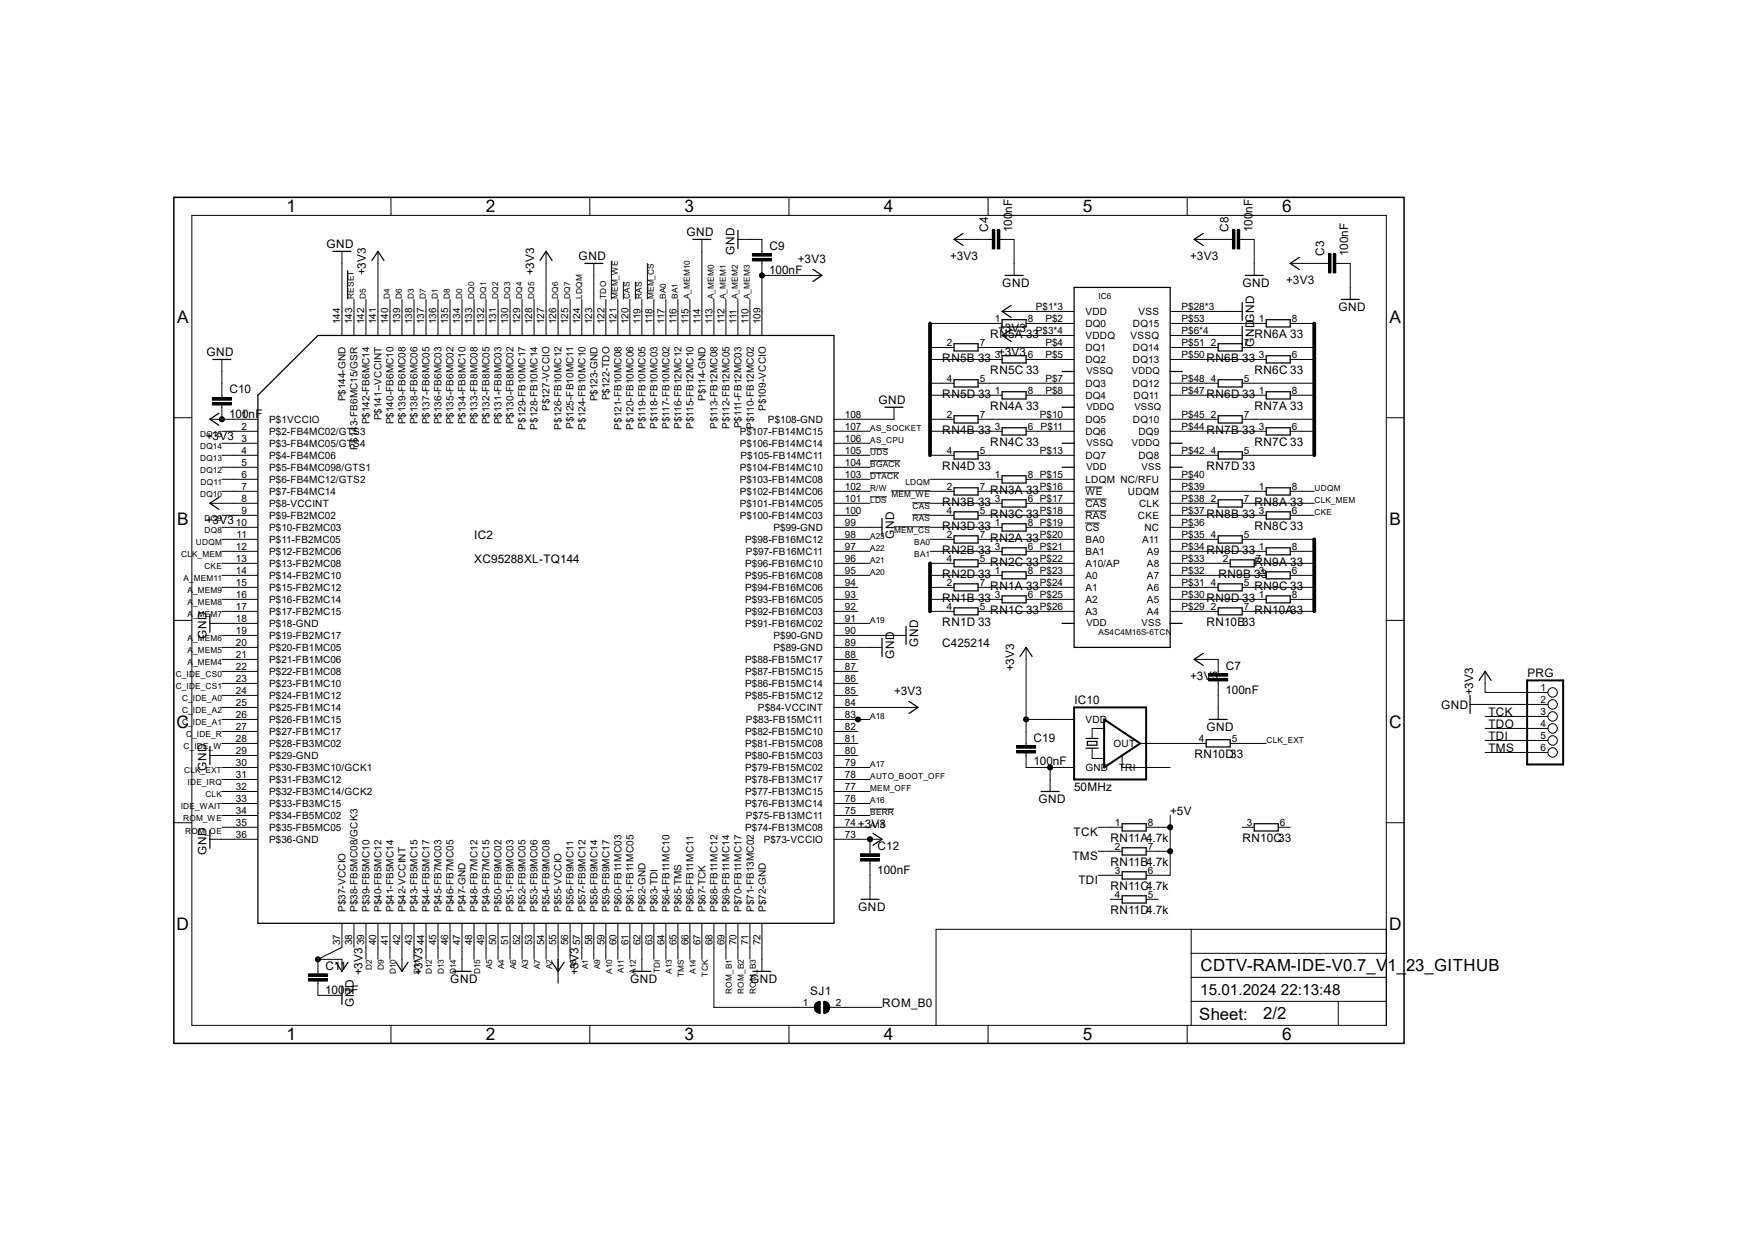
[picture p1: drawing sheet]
<svg xmlns="http://www.w3.org/2000/svg" width="297mm" height="210mm" viewBox="0 0 297 210" stroke-linecap="round" stroke-linejoin="round" font-family="sans-serif">
<g fill="none" stroke="#000" stroke-width=".17">
<path d="M32.5 36.4h202.1v137.1h-202.1zM66.2 33.4v3M99.8 33.4v3M133.5 33.4v3M167.2 33.4v3M167.9 38.9h.5v3.2h-.5zM168.8 38.9h.4v3.2h-.4zM200.9 33.4v3M208.6 38.9h.4v3.2h-.4zM209.4 38.9h.4v3.2h-.4zM57.9 42.5v14.3M58.8 45.8v4.9"/>
<path d="M59.9 50.7v6.1M61.9 50.7v6.1M64 42.5v14.3M66 50.7v6.1M68 50.7v6.1M70.1 50.7v6.1M72.1 50.7v6.1M74.1 50.7v6.1M76.2 50.7v6.1M78.2 50.7v6.1M80.2 50.7v6.1M82.3 50.7v6.1"/>
<path d="M84.3 50.7v6.1M86.3 50.7v6.1M88.3 50.7v6.1M90.4 50.7v6.1M92.4 42.5v14.3M94.4 50.7v6.1M96.5 50.7v6.1M98.5 50.7v6.1M100.5 44.6v12.2M102.5 50.7v6.1M103.5 44.1v6.6M104.6 50.7v6.1"/>
<path d="M105.5 47.7v3M106.6 50.7v6.1M107.5 47.7v3M108.6 50.7v6.1M109.6 44.5v6.2M110.7 50.7v6.1M112.7 50.7v6.1M114.7 50.7v6.1M116.8 50.7v6.1M118.8 40.5v16.3M120.8 50.7v6.1M122.9 50.7v6.1"/>
<path d="M124.9 50.7v6.1M124.9 40.5h4v2.4M126.9 50.7v6.1M127.3 43.7h3.3v.5h-3.3zM127.3 42.9h3.3v.4h-3.3zM128.9 44.2v12.6M128.9 46.6h10.2M157.4 54.7h12.2M157.4 58.8h4.1M161.5 40.5h6.5M165.5 58.8h16.3M169.2 40.5h2.4v6.1"/>
<path d="M169.6 52.7h12.2M169.6 56.8h12.2M173.7 54.7h8.1M198 52.7h12.2M198 54.7h16.3M198 56.8h12.2M198 58.8h8.2M202.1 40.5h6.5M209.8 40.5h2.5v6.1M210.2 58.8h12.2M218.4 54.7h4M218.4 44.6h6.4"/>
<path d="M224.8 43h.5v3.2h-.5zM225.6 43h.5v3.2h-.5zM226.1 44.6h2.4v6.1M29.4 70.7h3.1M35.5 71h8.1M35.9 68.1h3.3v.4h-3.3zM35.9 67.3h3.3v.4h-3.3zM37.5 73h6.1M37.5 75h6.1M37.5 77h6.1M37.5 79.1h6.1M37.5 60.8v6.5"/>
<path d="M37.5 68.5v2.5M141.1 73h6.1M141.1 75h6.1M141.1 77h6.1M141.1 79.1h6.1M147.2 75.9h3.1M147.2 78h5.2M151.3 68.9v2.1h-10.2M157.4 71h4.1M157.4 73h12.2M157.4 77h4.1M157.4 60.8h12.2"/>
<path d="M157.4 64.9h4.1M157.4 66.9h12.2M165.5 71h16.3M165.5 77h16.3M165.5 64.9h16.3M173.7 73h8.1M173.7 60.8h8.1M173.7 66.9h8.1M198 71h8.2M198 73h16.3M198 77h8.2M198 60.8h16.3"/>
<path d="M198 64.9h8.2M198 66.9h16.3M210.2 71h12.2M210.2 77h12.2M210.2 64.9h12.2M218.4 73h4M218.4 60.8h4M218.4 66.9h4M234.6 70.7h3M35.5 85.2h8.1M37.5 81.1h6.1M37.5 83.1h6.1"/>
<path d="M37.5 87.2h6.1M37.5 89.2h6.1M37.5 91.3h6.1M37.5 93.3h6.1M37.5 95.3h6.1M37.5 97.4h6.1M37.5 99.4h6.1M141.1 81.1h6.1M141.1 83.1h6.1M141.1 85.2h6.1M141.1 87.2h4.1M141.1 89.2h8.2"/>
<path d="M141.1 91.3h6.1M141.1 93.3h6.1M141.1 95.3h6.1M141.1 97.4h6.1M141.1 99.4h4.1M147.2 80h4.9M147.2 84.1h2.9M150.8 83.1h6.6M151.3 89.2h6.1M154.4 85.1h3M154.4 87.1h3M157.4 81.1h12.2"/>
<path d="M157.4 83.1h4.1M157.4 85.2h12.2M157.4 87.2h4.1M157.4 89.2h12.2M157.4 91.3h4.1M157.4 93.3h12.2M157.4 95.3h4.1M157.4 97.4h12.2M157.4 99.4h4.1M165.5 83.1h16.3M165.5 87.2h16.3M165.5 91.3h16.3"/>
<path d="M165.5 95.3h16.3M165.5 99.4h16.3M173.7 81.1h8.1M173.7 85.2h8.1M173.7 89.2h8.1M173.7 93.3h8.1M173.7 97.4h8.1M183.6 82.4h3M183.6 84.5h3.7M183.6 86.5h3.7M183.6 88.5h2.5M198 81.1h4.1"/>
<path d="M198 83.1h16.3M198 85.2h8.2M198 87.2h16.3M198 89.2h4.1M198 91.3h8.2M198 93.3h16.3M198 95.3h10.2M198 97.4h16.3M198 99.4h8.2M210.2 85.2h12.2M210.2 91.3h12.2M210.2 99.4h12.2"/>
<path d="M212.3 95.3h10.1M218.4 83.1h4M218.4 87.2h4M218.4 93.3h4M218.4 97.4h4M29.4 105h3.1M35.5 105.5h8.1M37.5 101.4h6.1M37.5 103.5h6.1M37.5 107.5h6.1M37.5 109.6h6.1M37.5 111.6h6.1"/>
<path d="M37.5 113.6h6.1M37.5 115.7h6.1M37.5 117.7h6.1M37.5 119.7h6.1M141.1 101.4h4.1M141.1 103.5h4.1M141.1 105.5h6.1M141.1 107.5h12.2M141.1 109.6h8.2M141.1 111.6h4.1M141.1 113.6h4.1M141.1 115.7h4.1"/>
<path d="M141.1 117.7h4.1M141.1 119.7h14.3M157.4 101.4h12.2M157.4 103.5h4.1M165.5 103.5h16.3M173.7 101.4h8.1M173.7 109.6v16.6M198 101.4h16.3M198 103.5h8.2M202.1 111.6h4.1v2.4M204.6 114.8h3.2v.4h-3.2zM204.6 114h3.2v.4h-3.2z"/>
<path d="M206.2 115.2v6.6M210.2 103.5h12.2M218.4 101.4h4M234.6 105h3M248.8 119.2h13.2M251.3 113.6v3.6h10.7M29.4 139.2h3.1M35.5 127.8h8.1M37.5 121.8h6.1M37.5 123.8h6.1M37.5 125.8h6.1M37.5 129.9h6.1"/>
<path d="M37.5 131.9h6.1M37.5 133.9h6.1M37.5 136h6.1M37.5 138h6.1M37.5 140h6.1M141.1 121.8h6.1M141.1 123.8h4.1M141.1 125.8h4.1M141.1 127.8h4.1M141.1 129.9h6.1M141.1 131.9h6.1M141.1 133.9h6.1"/>
<path d="M141.1 136h6.1M141.1 138h6.1M141.1 140h6.1M147.2 136.9h4.1M172 127h3.3v.4h-3.3zM172 126.2h3.3v.4h-3.3zM173.7 121.8h8.1M173.7 127.4v2.5h8.1M177.7 129.9v4M184.8 126.6v1.8h2.1M185.8 140h4.1M186.9 123.3h-2.1v1.7"/>
<path d="M189.9 127.8v2.1h8.1M193 125.8h11.1M194 140h4M198 138v10.1h-4M208.2 125.8h6.1M210.2 140h2.1M216.3 140h2.1M234.6 139.2h3M251.3 123.3h10.7M251.3 121.2h10.7M251.3 125.3h10.7M251.3 127.3h10.7"/>
<path d="M35.5 142h8.1M57.9 156.3v4l-4.1 2M59.9 156.3v4M61.9 156.3v6M64 156.3v6M66 156.3v6M68 156.3v8.1M70.1 156.3v6M72.1 156.3v6M74.1 156.3v6M76.2 156.3v6M78.2 156.3v8.1"/>
<path d="M80.2 156.3v6M82.3 156.3v6M84.3 156.3v6M86.3 156.3v6M88.3 156.3v6M90.4 156.3v6M92.4 156.3v6M94.4 156.3v10.1M96.5 156.3v6M98.5 156.3v6M100.5 156.3v6M102.5 156.3v6"/>
<path d="M104.6 156.3v6M106.6 156.3v6M108.6 156.3v8.1M110.7 156.3v6M112.7 156.3v6M114.7 156.3v6M116.8 156.3v6M118.8 156.3v6M120.8 156.3v14.2h17M122.9 156.3v6M124.9 156.3v6M126.9 156.3v6"/>
<path d="M128.9 156.3v8.1M141.1 142h8.2M145.6 145.3h3.2v.4h-3.2zM145.6 144.5h3.2v.4h-3.2zM147.2 142v2.5M147.2 145.7v6.5M185.8 144.1h4.1M185.8 148.1h4.1M187.9 152.2h2M194 144.1h4M194 152.2h2M201.6 157.3v16.2"/>
<path d="M234.6 157.3h-76.2v16.2M52.2 165.6h3.2v.4h-3.2zM52.2 164.8h3.2v.4h-3.2zM53.8 162.3h4.1v2.1M53.8 162.3v2.5M53.8 166v2.4h4.1M66.2 173.5v3.1M99.8 173.5v3.1M133.5 173.5v3.1M138 169.8l.8-.3v2a1.02 1.02 0 0 1-1-.6 1.02 1.02 0 0 1 .2-1.1zM139.4 169.5a1.02 1.02 0 0 1 1.1 1 1.02 1.02 0 0 1-1.1 1zM140.4 170.5h8.9"/>
<path d="M167.2 173.5v3.1M200.9 173.5v3.1M201.6 169.5h33M201.6 165.4h33M201.6 161.3h33M226.5 169.5v4"/>
<circle cx="128.9" cy="46.6" r=".43"/>
<circle cx="37.5" cy="71" r=".43"/>
<circle cx="262.8" cy="119.2" r=".8"/>
<circle cx="262.8" cy="117.2" r=".8"/>
<circle cx="145.2" cy="121.8" r=".43"/>
<circle cx="173.6" cy="121.8" r=".43"/>
<circle cx="177.7" cy="129.9" r=".43"/>
<circle cx="198" cy="140" r=".43"/>
<circle cx="262.8" cy="127.3" r=".8"/>
<circle cx="262.8" cy="123.3" r=".8"/>
<circle cx="262.8" cy="121.2" r=".8"/>
<circle cx="262.8" cy="125.3" r=".8"/>
<circle cx="147.2" cy="142" r=".43"/>
<circle cx="198" cy="144.1" r=".43"/>
<circle cx="53.8" cy="162.3" r=".43"/>
</g>
<g fill="none" stroke="#000" stroke-width=".21">
<path d="M124.9 39v3M163 39.5l-1.5 1 1.5 1M203.6 39.5l-1.5 1 1.5 1M56.3 42.5h3.1M62.9 44.1l1.1-1.6 1 1.6M91.4 44.1l1-1.6 1 1.6M99 44.6h3M117.3 40.5h3M137.6 45.6l1.5 1-1.5 1M161.5 58.2h4v1.2h-4zM169.6 54.1h4.1v1.2h-4.1zM170.1 46.6h3"/>
<path d="M171.1 51.7l-1.5 1 1.5 1M171.1 55.8l-1.5 1 1.5 1M181.8 48.6h16.2v61h-16.2zM210.2 51.2v3M210.2 55.2v4.2h-4v-1.2h4M210.7 46.6h3.1M214.3 54.1h4.1v1.2h-4.1zM219.9 43.6l-1.5 1 1.5 1M227 50.7h3M36 60.8h3.1M37 69.9l-1.5 1.1 1.5 1M43.6 66.9l10.2-10.1h87.3v99.5h-97.5z"/>
<path d="M149.8 68.9h3M161.5 64.3h4v1.2h-4zM161.5 70.4h4v1.2h-4zM161.5 76.5h4v1.2h-4zM169.6 60.2h4.1v1.2h-4.1zM169.6 66.3h4.1v1.2h-4.1zM169.6 72.4h4.1v1.2h-4.1zM179.7 62.9h2.1M179.7 75h2.1M179.7 79.1h2.1M179.7 68.9h2.1M198 62.9h2.1"/>
<path d="M198 75h2.1M198 79.1h2.1M206.2 64.3h4v1.2h-4zM206.2 70.4h4v1.2h-4zM206.2 76.5h4v1.2h-4zM214.3 66.3h4.1v1.2h-4.1zM214.3 72.4h4.1v1.2h-4.1zM214.3 60.2h4.1v1.2h-4.1zM37 84.2l-1.5 1 1.5 1M149.3 87.7v3.1M161.5 98.8h4v1.2h-4zM161.5 82.5h4v1.3h-4z"/>
<path d="M161.5 86.6h4v1.2h-4zM161.5 90.7h4v1.2h-4zM161.5 94.7h4v1.2h-4zM169.6 96.8h4.1v1.2h-4.1zM169.6 80.5h4.1v1.2h-4.1zM169.6 84.6h4.1v1.2h-4.1zM169.6 88.6h4.1v1.3h-4.1zM169.6 92.7h4.1v1.2h-4.1zM206.2 84.6h4v1.2h-4zM206.2 90.7h4v1.2h-4zM206.2 98.8h4v1.2h-4zM208.2 94.7h4.1v1.2h-4.1z"/>
<path d="M214.3 96.8h4.1v1.2h-4.1zM214.3 92.7h4.1v1.2h-4.1zM214.3 82.5h4.1v1.3h-4.1zM214.3 86.6h4.1v1.2h-4.1zM35.5 104v3M149.3 108v3.1M153.3 106v3.1M153.8 118.7l1.6 1-1.6 1M161.5 102.9h4v1.2h-4zM169.6 100.8h4.1v1.2h-4.1zM172.6 111.1l1.1-1.5 1 1.5M179.7 105.5h2.1"/>
<path d="M198 105.5h2.1M203.6 110.6l-1.5 1 1.5 1M206.2 102.9h4v1.2h-4zM214.3 100.8h4.1v1.2h-4.1zM248.8 117.7v3M250.3 115.1l1-1.5 1 1.5M35.5 126.3v3.1M176.2 133.9h3M183.8 126.6h2M183.8 125h2M184 125.5h1.6v.6h-1.6zM189.9 139.4h4.1v1.2h-4.1z"/>
<path d="M204.1 125.2h4.1v1.2h-4.1zM204.6 121.8h3.1M212.3 139.4h4v1.2h-4zM35.5 140.5v3.1M145.7 152.2h3.1M147.7 141l1.6 1-1.6 1M189.9 143.5h4.1v1.2h-4.1zM189.9 147.5h4.1v1.3h-4.1zM189.9 151.6h4.1v1.2h-4.1zM56.9 162.9l1 1.5 1-1.5M57.9 166.9v3.1M67 162.9l1 1.5 1-1.5"/>
<path d="M76.7 164.4h3M93.4 162.9l1 1.5 1.1-1.5M107.1 164.4h3.1M127.4 164.4h3.1"/>
</g>
<path d="M29.4 33.4h208.2v143.2h-208.2z" fill="none" stroke="#000" stroke-width=".25"/>
<path d="M181.8 119.7h12.2v12.2h-12.2zM258.4 115.1h6.1v14.3h-6.1zM186.9 121.8l6.1 4-6.1 4.1z" fill="none" stroke="#000" stroke-width=".34"/>
<g fill="none" stroke="#000" stroke-width=".42">
<path d="M168.1 38.9v3.2M169 38.9v3.2M208.8 38.9v3.2M209.6 38.9v3.2M127.3 43.9h3.3M127.3 43.1h3.3M225 43v3.2M225.8 43v3.2M35.9 68.3h3.3M35.9 67.5h3.3M204.6 115h3.2M204.6 114.2h3.2"/>
<path d="M172 127.2h3.3M172 126.4h3.3M145.6 145.5h3.2M145.6 144.7h3.2M52.2 165.8h3.2M52.2 165h3.2"/>
</g>
<g fill="#000">
<path d="M138 169.8l.8-.3v2a1.02 1.02 0 0 1-1-.6 1.02 1.02 0 0 1 .2-1.1z" fill-rule="evenodd"/>
<path d="M139.4 169.5a1.02 1.02 0 0 1 1.1 1 1.02 1.02 0 0 1-1.1 1z" fill-rule="evenodd"/>
<circle cx="128.9" cy="46.6" r=".43"/>
<circle cx="37.5" cy="71" r=".43"/>
<circle cx="145.2" cy="121.8" r=".43"/>
<circle cx="173.6" cy="121.8" r=".43"/>
<circle cx="177.7" cy="129.9" r=".43"/>
<circle cx="198" cy="140" r=".43"/>
<circle cx="147.2" cy="142" r=".43"/>
<circle cx="198" cy="144.1" r=".43"/>
<circle cx="53.8" cy="162.3" r=".43"/>
</g>
<path d="M157.4 54.7v22.3M222.4 54.7v22.3M157.4 95.3v8.2M222.4 91.3v12.2" fill="none" stroke="#000" stroke-width=".64"/>
<g font-size="2.9">
<text x="48.5" y="35.9">1</text>
<text x="82.2" y="35.9">2</text>
<text x="115.9" y="35.9">3</text>
<text x="149.6" y="35.9">4</text>
<text x="183.3" y="35.9">5</text>
<text x="217" y="35.9">6</text>
<text x="30" y="54.6">A</text>
<text x="235.2" y="54.6">A</text>
<text x="30" y="88.9">B</text>
<text x="235.2" y="88.9">B</text>
<text x="29.9" y="123.1">C</text>
<text x="235.1" y="123.1">C</text>
<text x="29.9" y="157.4">D</text>
<text x="235.1" y="157.4">D</text>
<text x="48.5" y="176.1">1</text>
<text x="82.2" y="176.1">2</text>
<text x="115.9" y="176.1">3</text>
<text x="149.6" y="176.1">4</text>
<text x="183.3" y="176.1">5</text>
<text x="217" y="176.1">6</text>
</g>
<g font-size="2.8">
<text x="203.2" y="164.4">CDTV-RAM-IDE-V0.7_V1_23_GITHUB</text>
<text x="202.9" y="172.6">Sheet:</text>
<text x="213.8" y="172.5">2/2</text>
</g>
<text font-size="2.6" x="203.1" y="168.4">15.01.2024 22:13:48</text>
<g font-size="2">
<text x="55.2" y="42">GND</text>
<text x="116.2" y="39.9">GND</text>
<text x="167.3" y="39.2" transform="rotate(-90 167.3 39.2)">C4</text>
<text x="171.3" y="39.3" transform="rotate(-90 171.3 39.3)">100nF</text>
<text x="207.9" y="39.2" transform="rotate(-90 207.9 39.2)">C8</text>
<text x="212" y="39.3" transform="rotate(-90 212 39.3)">100nF</text>
<text x="61.9" y="46.6" transform="rotate(-90 61.9 46.6)">+3V3</text>
<text x="90.4" y="46.6" transform="rotate(-90 90.4 46.6)">+3V3</text>
<text x="97.9" y="44">GND</text>
<text x="124.3" y="43.1" transform="rotate(-90 124.3 43.1)">GND</text>
<text x="130.2" y="46.3">100nF</text>
<text x="130.2" y="42.2">C9</text>
<text x="135" y="44.6">+3V3</text>
<text x="160.8" y="44">+3V3</text>
<text x="201.4" y="44">+3V3</text>
<text x="224.1" y="43.3" transform="rotate(-90 224.1 43.3)">C3</text>
<text x="228.2" y="43.3" transform="rotate(-90 228.2 43.3)">100nF</text>
<text x="169.6" y="48.6">GND</text>
<text x="210.3" y="48.6">GND</text>
<text x="217.7" y="48">+3V3</text>
<text x="226.5" y="52.7">GND</text>
<text x="167.6" y="57.1">RN5A 33</text>
<text x="168.9" y="56.2">+3V3</text>
<text x="212.3" y="54.7" transform="rotate(-90 212.3 54.7)">GND</text>
<text x="212.3" y="57.1">RN6A 33</text>
<text x="34.9" y="60.2">GND</text>
<text x="159.5" y="61.2">RN5B 33</text>
<text x="167.6" y="63.2">RN5C 33</text>
<text x="168.9" y="60.2">+3V3</text>
<text x="204.2" y="61.2">RN6B 33</text>
<text x="212.3" y="63.2">RN6C 33</text>
<text x="38.8" y="70.7">100nF</text>
<text x="38.8" y="66.6">C10</text>
<text x="148.7" y="68.3">GND</text>
<text x="159.5" y="67.3">RN5D 33</text>
<text x="167.6" y="69.3">RN4A 33</text>
<text x="204.2" y="67.3">RN6D 33</text>
<text x="212.3" y="69.3">RN7A 33</text>
<text x="34.8" y="74.4">+3V3</text>
<text x="159.5" y="73.4">RN4B 33</text>
<text x="167.6" y="75.4">RN4C 33</text>
<text x="204.2" y="73.4">RN7B 33</text>
<text x="212.3" y="75.4">RN7C 33</text>
<text x="159.5" y="79.5">RN4D 33</text>
<text x="167.6" y="83.6">RN3A 33</text>
<text x="204.2" y="79.5">RN7D 33</text>
<text x="34.8" y="88.6">+3V3</text>
<text x="159.5" y="85.6">RN3B 33</text>
<text x="159.5" y="89.7">RN3D 33</text>
<text x="167.6" y="87.6">RN3C 33</text>
<text x="204.2" y="87.6">RN8B 33</text>
<text x="212.3" y="85.6">RN8A 33</text>
<text x="212.3" y="89.7">RN8C 33</text>
<text x="80.3" y="95.3">XC95288XL-TQ144</text>
<text x="80.3" y="91.3">IC2</text>
<text x="151.3" y="91.2" transform="rotate(-90 151.3 91.2)">GND</text>
<text x="159.5" y="93.7">RN2B 33</text>
<text x="167.6" y="91.7">RN2A 33</text>
<text x="167.6" y="95.8">RN2C 33</text>
<text x="204.2" y="93.7">RN8D 33</text>
<text x="212.3" y="95.8">RN9A 33</text>
<text x="159.5" y="101.9">RN1B 33</text>
<text x="159.5" y="97.8">RN2D 33</text>
<text x="167.6" y="99.8">RN1A 33</text>
<text x="204.2" y="101.9">RN9D 33</text>
<text x="206.2" y="97.8">RN9B 33</text>
<text x="212.3" y="99.8">RN9C 33</text>
<text x="159.5" y="105.9">RN1D 33</text>
<text x="167.6" y="103.9">RN1C 33</text>
<text x="204.2" y="105.9">RN10B33</text>
<text x="212.3" y="103.9">RN10A33</text>
<text x="34.9" y="108.1" transform="rotate(-90 34.9 108.1)">GND</text>
<text x="151.3" y="111.5" transform="rotate(-90 151.3 111.5)">GND</text>
<text x="155.4" y="109.5" transform="rotate(-90 155.4 109.5)">GND</text>
<text x="159.5" y="109.6">C425214</text>
<text x="171.6" y="113.6" transform="rotate(-90 171.6 113.6)">+3V3</text>
<text x="207.4" y="113.3">C7</text>
<text x="151.3" y="117.7">+3V3</text>
<text x="181.8" y="119.2">IC10</text>
<text x="201.4" y="115.1">+3V3</text>
<text x="207.4" y="117.4">100nF</text>
<text x="243.9" y="119.9">GND</text>
<text x="249.3" y="117.7" transform="rotate(-90 249.3 117.7)">+3V3</text>
<text x="258.5" y="114.6">PRG</text>
<text x="174.9" y="125.5">C19</text>
<text x="204.2" y="123.8">GND</text>
<text x="251.9" y="121.2">TCK</text>
<text x="251.9" y="125.3">TDI</text>
<text x="251.9" y="123.3">TDO</text>
<text x="34.9" y="130.5" transform="rotate(-90 34.9 130.5)">GND</text>
<text x="174.9" y="129.5">100nF</text>
<text x="202.1" y="128.2">RN10D33</text>
<text x="251.9" y="127.3">TMS</text>
<text x="175.7" y="136">GND</text>
<text x="181.8" y="133.9">50MHz</text>
<text x="145.2" y="140">+3V3</text>
<text x="148.5" y="143.8">C12</text>
<text x="181.7" y="141.5">TCK</text>
<text x="187.9" y="142.5">RN11A4.7k</text>
<text x="198" y="138">+5V</text>
<text x="210.3" y="142.5">RN10C33</text>
<text x="34.9" y="144.7" transform="rotate(-90 34.9 144.7)">GND</text>
<text x="148.5" y="147.8">100nF</text>
<text x="181.5" y="145.5">TMS</text>
<text x="182.5" y="149.6">TDI</text>
<text x="187.9" y="146.5">RN11B4.7k</text>
<text x="145.2" y="154.2">GND</text>
<text x="187.9" y="150.6">RN11C4.7k</text>
<text x="187.9" y="154.6">RN11D4.7k</text>
<text x="55.1" y="164.1">C11</text>
<text x="61.3" y="165.1" transform="rotate(-90 61.3 165.1)">+3V3</text>
<text x="71.5" y="165.1" transform="rotate(-90 71.5 165.1)">+3V3</text>
<text x="76.2" y="166.4">GND</text>
<text x="97.9" y="165.1" transform="rotate(-90 97.9 165.1)">+3V3</text>
<text x="106.6" y="166.4">GND</text>
<text x="127" y="166.4">GND</text>
<text x="55" y="168.1">100nF</text>
<text x="59.9" y="170.4" transform="rotate(-90 59.9 170.4)">GND</text>
<text x="137.1" y="168.4">SJ1</text>
<text x="149.3" y="170.5">ROM_B0</text>
</g>
<g font-size="1.7">
<text x="175.3" y="52.4">P$1*3</text>
<text x="183.7" y="53.3">VDD</text>
<text x="192.7" y="53.3">VSS</text>
<text x="199.9" y="52.4">P$28*3</text>
<text x="57.6" y="54.9" transform="rotate(-90 57.6 54.9)">144</text>
<text x="59.6" y="54.9" transform="rotate(-90 59.6 54.9)">143</text>
<text x="61.6" y="54.9" transform="rotate(-90 61.6 54.9)">142</text>
<text x="63.7" y="54.9" transform="rotate(-90 63.7 54.9)">141</text>
<text x="65.7" y="54.9" transform="rotate(-90 65.7 54.9)">140</text>
<text x="67.7" y="54.9" transform="rotate(-90 67.7 54.9)">139</text>
<text x="69.8" y="54.9" transform="rotate(-90 69.8 54.9)">138</text>
<text x="71.8" y="54.9" transform="rotate(-90 71.8 54.9)">137</text>
<text x="73.8" y="54.9" transform="rotate(-90 73.8 54.9)">136</text>
<text x="75.9" y="54.9" transform="rotate(-90 75.9 54.9)">135</text>
<text x="77.9" y="54.9" transform="rotate(-90 77.9 54.9)">134</text>
<text x="79.9" y="54.9" transform="rotate(-90 79.9 54.9)">133</text>
<text x="82" y="54.9" transform="rotate(-90 82 54.9)">132</text>
<text x="84" y="54.9" transform="rotate(-90 84 54.9)">131</text>
<text x="86" y="54.9" transform="rotate(-90 86 54.9)">130</text>
<text x="88.1" y="54.9" transform="rotate(-90 88.1 54.9)">129</text>
<text x="90.1" y="54.9" transform="rotate(-90 90.1 54.9)">128</text>
<text x="92.1" y="54.9" transform="rotate(-90 92.1 54.9)">127</text>
<text x="94.1" y="54.9" transform="rotate(-90 94.1 54.9)">126</text>
<text x="96.2" y="54.9" transform="rotate(-90 96.2 54.9)">125</text>
<text x="98.2" y="54.9" transform="rotate(-90 98.2 54.9)">124</text>
<text x="100.2" y="54.9" transform="rotate(-90 100.2 54.9)">123</text>
<text x="102.3" y="54.9" transform="rotate(-90 102.3 54.9)">122</text>
<text x="104.3" y="54.9" transform="rotate(-90 104.3 54.9)">121</text>
<text x="106.3" y="54.9" transform="rotate(-90 106.3 54.9)">120</text>
<text x="108.4" y="54.9" transform="rotate(-90 108.4 54.9)">119</text>
<text x="110.4" y="54.9" transform="rotate(-90 110.4 54.9)">118</text>
<text x="112.4" y="54.9" transform="rotate(-90 112.4 54.9)">117</text>
<text x="114.5" y="54.9" transform="rotate(-90 114.5 54.9)">116</text>
<text x="116.5" y="54.9" transform="rotate(-90 116.5 54.9)">115</text>
<text x="118.5" y="54.9" transform="rotate(-90 118.5 54.9)">114</text>
<text x="120.6" y="54.9" transform="rotate(-90 120.6 54.9)">113</text>
<text x="122.6" y="54.9" transform="rotate(-90 122.6 54.9)">112</text>
<text x="124.6" y="54.9" transform="rotate(-90 124.6 54.9)">111</text>
<text x="126.7" y="54.9" transform="rotate(-90 126.7 54.9)">110</text>
<text x="128.7" y="54.9" transform="rotate(-90 128.7 54.9)">109</text>
<text x="160.2" y="58.5">2</text>
<text x="165.8" y="58.5">7</text>
<text x="168.4" y="54.4">1</text>
<text x="173.9" y="54.4">8</text>
<text x="175.3" y="56.5">P$3*4</text>
<text x="176.9" y="54.4">P$2</text>
<text x="176.9" y="58.5">P$4</text>
<text x="183.7" y="55.3">DQ0</text>
<text x="183.7" y="57.4">VDDQ</text>
<text x="183.7" y="59.4">DQ1</text>
<text x="191.3" y="57.4">VSSQ</text>
<text x="191.7" y="59.4">DQ14</text>
<text x="191.7" y="55.3">DQ15</text>
<text x="199.9" y="58.5">P$51</text>
<text x="199.9" y="56.5">P$6*4</text>
<text x="199.9" y="54.4">P$53</text>
<text x="204.9" y="58.5">2</text>
<text x="210.5" y="58.5">7</text>
<text x="213.1" y="54.4">1</text>
<text x="218.6" y="54.4">8</text>
<text x="160.2" y="64.6">4</text>
<text x="165.8" y="64.6">5</text>
<text x="168.4" y="60.5">3</text>
<text x="173.9" y="60.5">6</text>
<text x="176.9" y="60.5">P$5</text>
<text x="176.9" y="64.6">P$7</text>
<text x="183.7" y="61.4">DQ2</text>
<text x="183.7" y="65.5">DQ3</text>
<text x="191.7" y="65.5">DQ12</text>
<text x="191.7" y="61.4">DQ13</text>
<text x="199.9" y="64.6">P$48</text>
<text x="199.9" y="60.5">P$50</text>
<text x="204.9" y="64.6">4</text>
<text x="210.5" y="64.6">5</text>
<text x="213.1" y="60.5">3</text>
<text x="218.6" y="60.5">6</text>
<text x="40.9" y="70.7">1</text>
<text x="45.6" y="71.6">P$1VCCIO</text>
<text x="58.5" y="67.9" transform="rotate(-90 58.5 67.9)">P$144-GND</text>
<text x="62.5" y="71.8" transform="rotate(-90 62.5 71.8)">P$142-FB6MC14</text>
<text x="64.6" y="71.1" transform="rotate(-90 64.6 71.1)">P$141--VCCINT</text>
<text x="66.6" y="71.8" transform="rotate(-90 66.6 71.8)">P$140-FB6MC10</text>
<text x="68.6" y="71.8" transform="rotate(-90 68.6 71.8)">P$139-FB6MC08</text>
<text x="70.7" y="71.8" transform="rotate(-90 70.7 71.8)">P$138-FB6MC06</text>
<text x="72.7" y="71.8" transform="rotate(-90 72.7 71.8)">P$137-FB6MC05</text>
<text x="74.7" y="71.8" transform="rotate(-90 74.7 71.8)">P$136-FB6MC03</text>
<text x="76.7" y="71.8" transform="rotate(-90 76.7 71.8)">P$135-FB6MC02</text>
<text x="78.8" y="71.8" transform="rotate(-90 78.8 71.8)">P$134-FB8MC10</text>
<text x="80.8" y="71.8" transform="rotate(-90 80.8 71.8)">P$133-FB8MC08</text>
<text x="82.8" y="71.8" transform="rotate(-90 82.8 71.8)">P$132-FB8MC05</text>
<text x="84.9" y="71.8" transform="rotate(-90 84.9 71.8)">P$131-FB8MC03</text>
<text x="86.9" y="71.8" transform="rotate(-90 86.9 71.8)">P$130-FB8MC02</text>
<text x="93" y="69.6" transform="rotate(-90 93 69.6)">P$127-VCCIO</text>
<text x="101.1" y="67.9" transform="rotate(-90 101.1 67.9)">P$123-GND</text>
<text x="103.2" y="67.7" transform="rotate(-90 103.2 67.7)">P$122-TDO</text>
<text x="119.4" y="67.8" transform="rotate(-90 119.4 67.8)">P$114-GND</text>
<text x="129.6" y="69.6" transform="rotate(-90 129.6 69.6)">P$109-VCCIO</text>
<text x="130" y="71.6">P$108-GND</text>
<text x="143" y="70.7">108</text>
<text x="160.2" y="70.7">2</text>
<text x="165.8" y="70.7">7</text>
<text x="168.4" y="66.6">1</text>
<text x="173.9" y="66.6">8</text>
<text x="176" y="70.7">P$10</text>
<text x="176.9" y="66.6">P$8</text>
<text x="183.7" y="67.5">DQ4</text>
<text x="183.7" y="71.6">DQ5</text>
<text x="191.7" y="71.6">DQ10</text>
<text x="191.9" y="67.5">DQ11</text>
<text x="199.9" y="70.7">P$45</text>
<text x="199.9" y="66.6">P$47</text>
<text x="204.9" y="70.7">2</text>
<text x="210.5" y="70.7">7</text>
<text x="213.1" y="66.6">1</text>
<text x="218.6" y="66.6">8</text>
<text x="40.9" y="72.7">2</text>
<text x="40.9" y="74.8">3</text>
<text x="40.9" y="76.8">4</text>
<text x="45.6" y="73.6">P$2-FB4MC02/GTS3</text>
<text x="45.6" y="75.6">P$3-FB4MC05/GTS4</text>
<text x="45.6" y="77.7">P$4-FB4MC06</text>
<text x="60.5" y="76.1" transform="rotate(-90 60.5 76.1)">P$143-FB6MC15/GSR</text>
<text x="88.9" y="72.7" transform="rotate(-90 88.9 72.7)">P$129-FB10MC17</text>
<text x="91" y="72.7" transform="rotate(-90 91 72.7)">P$128-FB10MC14</text>
<text x="95" y="72.7" transform="rotate(-90 95 72.7)">P$126-FB10MC12</text>
<text x="97.1" y="72.6" transform="rotate(-90 97.1 72.6)">P$125-FB10MC11</text>
<text x="99.1" y="72.7" transform="rotate(-90 99.1 72.7)">P$124-FB10MC10</text>
<text x="105.2" y="72.7" transform="rotate(-90 105.2 72.7)">P$121-FB10MC08</text>
<text x="107.2" y="72.7" transform="rotate(-90 107.2 72.7)">P$120-FB10MC06</text>
<text x="109.3" y="72.6" transform="rotate(-90 109.3 72.6)">P$119-FB10MC05</text>
<text x="111.3" y="72.6" transform="rotate(-90 111.3 72.6)">P$118-FB10MC03</text>
<text x="113.3" y="72.6" transform="rotate(-90 113.3 72.6)">P$117-FB10MC02</text>
<text x="115.4" y="72.6" transform="rotate(-90 115.4 72.6)">P$116-FB12MC12</text>
<text x="117.4" y="72.6" transform="rotate(-90 117.4 72.6)">P$115-FB12MC10</text>
<text x="121.5" y="72.6" transform="rotate(-90 121.5 72.6)">P$113-FB12MC08</text>
<text x="123.5" y="72.6" transform="rotate(-90 123.5 72.6)">P$112-FB12MC05</text>
<text x="125.2" y="75.6">P$106-FB14MC14</text>
<text x="125.2" y="73.6">P$107-FB14MC15</text>
<text x="125.3" y="77.7">P$105-FB14MC11</text>
<text x="125.5" y="72.5" transform="rotate(-90 125.5 72.5)">P$111-FB12MC03</text>
<text x="127.5" y="72.6" transform="rotate(-90 127.5 72.6)">P$110-FB12MC02</text>
<text x="143" y="76.8">105</text>
<text x="143" y="74.8">106</text>
<text x="143" y="72.7">107</text>
<text x="160.2" y="76.8">4</text>
<text x="165.8" y="76.8">5</text>
<text x="168.4" y="72.7">3</text>
<text x="173.9" y="72.7">6</text>
<text x="176" y="76.8">P$13</text>
<text x="176.1" y="72.7">P$11</text>
<text x="183.7" y="73.6">DQ6</text>
<text x="183.7" y="77.7">DQ7</text>
<text x="192.7" y="77.7">DQ8</text>
<text x="192.7" y="73.6">DQ9</text>
<text x="199.9" y="76.8">P$42</text>
<text x="199.9" y="72.7">P$44</text>
<text x="204.9" y="76.8">4</text>
<text x="210.5" y="76.8">5</text>
<text x="213.1" y="72.7">3</text>
<text x="218.6" y="72.7">6</text>
<text x="40.9" y="78.8">5</text>
<text x="40.9" y="80.9">6</text>
<text x="40.9" y="82.9">7</text>
<text x="45.6" y="79.7">P$5-FB4MC098/GTS1</text>
<text x="45.6" y="81.7">P$6-FB4MC12/GTS2</text>
<text x="45.6" y="83.8">P$7-FB4MC14</text>
<text x="125.2" y="83.8">P$102-FB14MC06</text>
<text x="125.2" y="81.7">P$103-FB14MC08</text>
<text x="125.2" y="79.7">P$104-FB14MC10</text>
<text x="143" y="82.9">102</text>
<text x="143" y="80.9">103</text>
<text x="143" y="78.8">104</text>
<text x="160.2" y="82.9">2</text>
<text x="165.8" y="82.9">7</text>
<text x="168.4" y="80.9">1</text>
<text x="173.9" y="80.9">8 P$15</text>
<text x="176" y="82.9">P$16</text>
<text x="183.7" y="81.7">LDQM NC/RFU</text>
<text x="183.7" y="83.8">WE</text>
<text x="190.9" y="83.8">UDQM</text>
<text x="199.9" y="82.9">P$39</text>
<text x="199.9" y="80.9">P$40</text>
<text x="213.1" y="82.9">1</text>
<text x="218.6" y="82.9">8</text>
<text x="39.9" y="88.9">10</text>
<text x="40.9" y="84.9">8</text>
<text x="40.9" y="87">9</text>
<text x="45.6" y="85.8">P$8-VCCINT</text>
<text x="45.6" y="87.8">P$9-FB2MC02</text>
<text x="45.6" y="89.9">P$10-FB2MC03</text>
<text x="125.2" y="87.8">P$100-FB14MC03</text>
<text x="125.2" y="85.8">P$101-FB14MC05</text>
<text x="130.9" y="89.9">P$99-GND</text>
<text x="143" y="88.9">99</text>
<text x="143" y="87">100</text>
<text x="143" y="84.9">101</text>
<text x="160.2" y="87">4</text>
<text x="165.8" y="87">5</text>
<text x="168.4" y="88.9">1</text>
<text x="168.4" y="84.9">3</text>
<text x="173.9" y="88.9">8 P$19</text>
<text x="173.9" y="84.9">6 P$17</text>
<text x="176" y="87">P$18</text>
<text x="183.7" y="85.8">CAS</text>
<text x="183.7" y="87.8">RAS</text>
<text x="183.7" y="89.9">CS</text>
<text x="192.6" y="87.8">CKE</text>
<text x="192.8" y="85.8">CLK</text>
<text x="193.7" y="89.9">NC</text>
<text x="199.9" y="88.9">P$36</text>
<text x="199.9" y="87">P$37</text>
<text x="199.9" y="84.9">P$38</text>
<text x="204.9" y="84.9">2</text>
<text x="210.5" y="84.9">7</text>
<text x="213.1" y="87">3</text>
<text x="218.6" y="87">6</text>
<text x="39.9" y="93">12</text>
<text x="39.9" y="95">13</text>
<text x="40" y="91">11</text>
<text x="45.6" y="91.9">P$11-FB2MC05</text>
<text x="45.6" y="93.9">P$12-FB2MC06</text>
<text x="45.6" y="96">P$13-FB2MC08</text>
<text x="126.1" y="96">P$96-FB16MC10</text>
<text x="126.1" y="91.9">P$98-FB16MC12</text>
<text x="126.2" y="93.9">P$97-FB16MC11</text>
<text x="143" y="95">96</text>
<text x="143" y="93">97</text>
<text x="143" y="91">98</text>
<text x="160.2" y="91">2</text>
<text x="160.2" y="95">4</text>
<text x="165.8" y="91">7</text>
<text x="165.8" y="95">5</text>
<text x="168.4" y="93">3</text>
<text x="173.9" y="93">6 P$21</text>
<text x="176" y="91">P$20</text>
<text x="176" y="95">P$22</text>
<text x="183.7" y="91.9">BA0</text>
<text x="183.7" y="93.9">BA1</text>
<text x="183.7" y="96">A10/AP</text>
<text x="193.3" y="91.9">A11</text>
<text x="194.1" y="96">A8</text>
<text x="194.1" y="93.9">A9</text>
<text x="199.9" y="95">P$33</text>
<text x="199.9" y="93">P$34</text>
<text x="199.9" y="91">P$35</text>
<text x="204.9" y="91">4</text>
<text x="207" y="95">2</text>
<text x="210.5" y="91">5</text>
<text x="212.5" y="95">7</text>
<text x="213.1" y="93">1</text>
<text x="218.6" y="93">8</text>
<text x="39.9" y="97.1">14</text>
<text x="39.9" y="99.1">15</text>
<text x="39.9" y="101.1">16</text>
<text x="45.6" y="98">P$14-FB2MC10</text>
<text x="45.6" y="100">P$15-FB2MC12</text>
<text x="126.1" y="100">P$94-FB16MC06</text>
<text x="126.1" y="98">P$95-FB16MC08</text>
<text x="143" y="101.1">93</text>
<text x="143" y="99.1">94</text>
<text x="143" y="97.1">95</text>
<text x="160.2" y="99.1">2</text>
<text x="165.8" y="99.1">7</text>
<text x="168.4" y="97.1">1</text>
<text x="168.4" y="101.1">3</text>
<text x="173.9" y="97.1">8 P$23</text>
<text x="173.9" y="101.1">6 P$25</text>
<text x="176" y="99.1">P$24</text>
<text x="183.7" y="98">A0</text>
<text x="183.7" y="100">A1</text>
<text x="194.1" y="100">A6</text>
<text x="194.1" y="98">A7</text>
<text x="199.9" y="101.1">P$30</text>
<text x="199.9" y="99.1">P$31</text>
<text x="199.9" y="97.1">P$32</text>
<text x="204.9" y="99.1">4</text>
<text x="210.5" y="99.1">5</text>
<text x="213.1" y="97.1">3</text>
<text x="213.1" y="101.1">1</text>
<text x="218.6" y="97.1">6</text>
<text x="218.6" y="101.1">8</text>
<text x="39.9" y="103.2">17</text>
<text x="39.9" y="105.2">18</text>
<text x="39.9" y="107.2">19</text>
<text x="45.6" y="102">P$16-FB2MC14</text>
<text x="45.6" y="104.1">P$17-FB2MC15</text>
<text x="45.6" y="106.1">P$18-GND</text>
<text x="126.1" y="106.1">P$91-FB16MC02</text>
<text x="126.1" y="104.1">P$92-FB16MC03</text>
<text x="126.1" y="102.1">P$93-FB16MC05</text>
<text x="143" y="107.2">90</text>
<text x="143" y="105.2">91</text>
<text x="143" y="103.2">92</text>
<text x="160.2" y="103.2">4</text>
<text x="165.8" y="103.2">5</text>
<text x="176" y="103.2">P$26</text>
<text x="183.7" y="102">A2</text>
<text x="183.7" y="104.1">A3</text>
<text x="194.1" y="104.1">A4</text>
<text x="194.1" y="102.1">A5</text>
<text x="199.9" y="103.2">P$29</text>
<text x="204.9" y="103.2">2</text>
<text x="210.5" y="103.2">7</text>
<text x="39.9" y="109.3">20</text>
<text x="39.9" y="111.3">21</text>
<text x="39.9" y="113.3">22</text>
<text x="45.6" y="108.1">P$19-FB2MC17</text>
<text x="45.6" y="110.2">P$20-FB1MC05</text>
<text x="45.6" y="112.2">P$21-FB1MC06</text>
<text x="126.1" y="112.2">P$88-FB15MC17</text>
<text x="130.9" y="110.2">P$89-GND</text>
<text x="130.9" y="108.2">P$90-GND</text>
<text x="143" y="113.3">87</text>
<text x="143" y="111.3">88</text>
<text x="143" y="109.3">89</text>
<text x="39.9" y="115.4">23</text>
<text x="39.9" y="117.4">24</text>
<text x="39.9" y="119.4">25</text>
<text x="45.6" y="114.2">P$22-FB1MC08</text>
<text x="45.6" y="116.2">P$23-FB1MC10</text>
<text x="45.6" y="118.3">P$24-FB1MC12</text>
<text x="126.1" y="118.3">P$85-FB15MC12</text>
<text x="126.1" y="116.2">P$86-FB15MC14</text>
<text x="126.1" y="114.2">P$87-FB15MC15</text>
<text x="143" y="119.4">84</text>
<text x="143" y="117.4">85</text>
<text x="143" y="115.4">86</text>
<text x="260.7" y="116.9">1</text>
<text x="260.7" y="118.9">2</text>
<text x="39.9" y="121.5">26</text>
<text x="39.9" y="123.5">27</text>
<text x="39.9" y="125.5">28</text>
<text x="45.6" y="120.3">P$25-FB1MC14</text>
<text x="45.6" y="122.3">P$26-FB1MC15</text>
<text x="45.6" y="124.4">P$27-FB1MC17</text>
<text x="126.1" y="124.4">P$82-FB15MC10</text>
<text x="126.2" y="122.3">P$83-FB15MC11</text>
<text x="128.3" y="120.3">P$84-VCCINT</text>
<text x="143" y="125.5">81</text>
<text x="143" y="123.5">82</text>
<text x="143" y="121.5">83</text>
<text x="183.7" y="122.3">VDD</text>
<text x="202.9" y="125.5">4</text>
<text x="208.5" y="125.5">5</text>
<text x="260.7" y="120.9">3</text>
<text x="260.7" y="123">4</text>
<text x="260.7" y="125">5</text>
<text x="39.9" y="127.6">29</text>
<text x="39.9" y="129.6">30</text>
<text x="39.9" y="131.6">31</text>
<text x="45.6" y="126.4">P$28-FB3MC02</text>
<text x="45.6" y="128.4">P$29-GND</text>
<text x="45.6" y="130.5">P$30-FB3MC10/GCK1</text>
<text x="126.1" y="130.5">P$79-FB15MC02</text>
<text x="126.1" y="128.4">P$80-FB15MC03</text>
<text x="126.1" y="126.4">P$81-FB15MC08</text>
<text x="143" y="131.6">78</text>
<text x="143" y="129.6">79</text>
<text x="143" y="127.6">80</text>
<text x="183.7" y="130.5">GND</text>
<text x="188.5" y="126.4">OUT</text>
<text x="189.4" y="130.5">TRI</text>
<text x="260.7" y="127">6</text>
<text x="39.9" y="133.6">32</text>
<text x="39.9" y="135.7">33</text>
<text x="39.9" y="137.7">34</text>
<text x="45.6" y="132.5">P$31-FB3MC12</text>
<text x="45.6" y="134.5">P$32-FB3MC14/GCK2</text>
<text x="45.6" y="136.6">P$33-FB3MC15</text>
<text x="126.1" y="136.6">P$76-FB13MC14</text>
<text x="126.1" y="134.5">P$77-FB13MC15</text>
<text x="126.1" y="132.5">P$78-FB13MC17</text>
<text x="143" y="137.7">75</text>
<text x="143" y="135.7">76</text>
<text x="143" y="133.6">77</text>
<text x="39.9" y="139.7">35</text>
<text x="39.9" y="141.8">36</text>
<text x="45.6" y="138.6">P$34-FB5MC02</text>
<text x="45.6" y="140.6">P$35-FB5MC05</text>
<text x="45.6" y="142.7">P$36-GND</text>
<text x="126.1" y="140.6">P$74-FB13MC08</text>
<text x="126.2" y="138.6">P$75-FB13MC11</text>
<text x="129.2" y="142.7">P$73-VCCIO</text>
<text x="143" y="141.8">73</text>
<text x="143" y="139.7">74</text>
<text x="188.7" y="139.7">1</text>
<text x="188.7" y="143.8">2</text>
<text x="194.3" y="139.7">8</text>
<text x="194.3" y="143.8">7</text>
<text x="211" y="139.7">3</text>
<text x="216.6" y="139.7">6</text>
<text x="188.7" y="147.9">3</text>
<text x="194.3" y="147.9">6</text>
<text x="58.5" y="154.3" transform="rotate(-90 58.5 154.3)">P$37-VCCIO</text>
<text x="60.5" y="154.3" transform="rotate(-90 60.5 154.3)">P$38-FB5MC08/GCK3</text>
<text x="62.5" y="154.3" transform="rotate(-90 62.5 154.3)">P$39-FB5MC10</text>
<text x="64.6" y="154.3" transform="rotate(-90 64.6 154.3)">P$40-FB5MC12</text>
<text x="66.6" y="154.3" transform="rotate(-90 66.6 154.3)">P$41-FB5MC14</text>
<text x="68.6" y="154.3" transform="rotate(-90 68.6 154.3)">P$42-VCCINT</text>
<text x="70.7" y="154.3" transform="rotate(-90 70.7 154.3)">P$43-FB5MC15</text>
<text x="72.7" y="154.3" transform="rotate(-90 72.7 154.3)">P$44-FB5MC17</text>
<text x="74.7" y="154.3" transform="rotate(-90 74.7 154.3)">P$45-FB7MC03</text>
<text x="76.7" y="154.3" transform="rotate(-90 76.7 154.3)">P$46-FB7MC05</text>
<text x="78.8" y="154.3" transform="rotate(-90 78.8 154.3)">P$47-GND</text>
<text x="80.8" y="154.3" transform="rotate(-90 80.8 154.3)">P$48-FB7MC12</text>
<text x="82.8" y="154.3" transform="rotate(-90 82.8 154.3)">P$49-FB7MC15</text>
<text x="84.9" y="154.3" transform="rotate(-90 84.9 154.3)">P$50-FB9MC02</text>
<text x="86.9" y="154.3" transform="rotate(-90 86.9 154.3)">P$51-FB9MC03</text>
<text x="88.9" y="154.3" transform="rotate(-90 88.9 154.3)">P$52-FB9MC05</text>
<text x="91" y="154.3" transform="rotate(-90 91 154.3)">P$53-FB9MC06</text>
<text x="93" y="154.3" transform="rotate(-90 93 154.3)">P$54-FB9MC08</text>
<text x="95" y="154.3" transform="rotate(-90 95 154.3)">P$55-VCCIO</text>
<text x="97.1" y="154.3" transform="rotate(-90 97.1 154.3)">P$56-FB9MC11</text>
<text x="99.1" y="154.3" transform="rotate(-90 99.1 154.3)">P$57-FB9MC12</text>
<text x="101.1" y="154.3" transform="rotate(-90 101.1 154.3)">P$58-FB9MC14</text>
<text x="103.2" y="154.3" transform="rotate(-90 103.2 154.3)">P$59-FB9MC17</text>
<text x="105.2" y="154.3" transform="rotate(-90 105.2 154.3)">P$60-FB11MC03</text>
<text x="107.2" y="154.3" transform="rotate(-90 107.2 154.3)">P$61-FB11MC05</text>
<text x="109.3" y="154.3" transform="rotate(-90 109.3 154.3)">P$62-GND</text>
<text x="111.3" y="154.3" transform="rotate(-90 111.3 154.3)">P$63-TDI</text>
<text x="113.3" y="154.3" transform="rotate(-90 113.3 154.3)">P$64-FB11MC10</text>
<text x="115.4" y="154.3" transform="rotate(-90 115.4 154.3)">P$65-TMS</text>
<text x="117.4" y="154.3" transform="rotate(-90 117.4 154.3)">P$66-FB11MC11</text>
<text x="119.4" y="154.3" transform="rotate(-90 119.4 154.3)">P$67-TCK</text>
<text x="121.5" y="154.3" transform="rotate(-90 121.5 154.3)">P$68-FB11MC12</text>
<text x="123.5" y="154.3" transform="rotate(-90 123.5 154.3)">P$69-FB11MC14</text>
<text x="125.5" y="154.3" transform="rotate(-90 125.5 154.3)">P$70-FB11MC17</text>
<text x="127.5" y="154.3" transform="rotate(-90 127.5 154.3)">P$71-FB13MC02</text>
<text x="129.6" y="154.3" transform="rotate(-90 129.6 154.3)">P$72-GND</text>
<text x="188.7" y="151.9">4</text>
<text x="194.3" y="151.9">5</text>
<text x="57.6" y="160" transform="rotate(-90 57.6 160)">37</text>
<text x="59.6" y="160" transform="rotate(-90 59.6 160)">38</text>
<text x="61.6" y="160" transform="rotate(-90 61.6 160)">39</text>
<text x="63.7" y="160" transform="rotate(-90 63.7 160)">40</text>
<text x="65.7" y="160" transform="rotate(-90 65.7 160)">41</text>
<text x="67.7" y="160" transform="rotate(-90 67.7 160)">42</text>
<text x="69.8" y="160" transform="rotate(-90 69.8 160)">43</text>
<text x="71.8" y="160" transform="rotate(-90 71.8 160)">44</text>
<text x="73.8" y="160" transform="rotate(-90 73.8 160)">45</text>
<text x="75.9" y="160" transform="rotate(-90 75.9 160)">46</text>
<text x="77.9" y="160" transform="rotate(-90 77.9 160)">47</text>
<text x="79.9" y="160" transform="rotate(-90 79.9 160)">48</text>
<text x="82" y="160" transform="rotate(-90 82 160)">49</text>
<text x="84" y="160" transform="rotate(-90 84 160)">50</text>
<text x="86" y="160" transform="rotate(-90 86 160)">51</text>
<text x="88.1" y="160" transform="rotate(-90 88.1 160)">52</text>
<text x="90.1" y="160" transform="rotate(-90 90.1 160)">53</text>
<text x="92.1" y="160" transform="rotate(-90 92.1 160)">54</text>
<text x="94.1" y="160" transform="rotate(-90 94.1 160)">55</text>
<text x="96.2" y="160" transform="rotate(-90 96.2 160)">56</text>
<text x="98.2" y="160" transform="rotate(-90 98.2 160)">57</text>
<text x="100.2" y="160" transform="rotate(-90 100.2 160)">58</text>
<text x="102.3" y="160" transform="rotate(-90 102.3 160)">59</text>
<text x="104.3" y="160" transform="rotate(-90 104.3 160)">60</text>
<text x="106.3" y="160" transform="rotate(-90 106.3 160)">61</text>
<text x="108.4" y="160" transform="rotate(-90 108.4 160)">62</text>
<text x="110.4" y="160" transform="rotate(-90 110.4 160)">63</text>
<text x="112.4" y="160" transform="rotate(-90 112.4 160)">64</text>
<text x="114.5" y="160" transform="rotate(-90 114.5 160)">65</text>
<text x="116.5" y="160" transform="rotate(-90 116.5 160)">66</text>
<text x="118.5" y="160" transform="rotate(-90 118.5 160)">67</text>
<text x="120.6" y="160" transform="rotate(-90 120.6 160)">68</text>
<text x="122.6" y="160" transform="rotate(-90 122.6 160)">69</text>
<text x="124.6" y="160" transform="rotate(-90 124.6 160)">70</text>
<text x="126.7" y="160" transform="rotate(-90 126.7 160)">71</text>
<text x="128.7" y="160" transform="rotate(-90 128.7 160)">72</text>
<text x="135.9" y="170.2">1</text>
<text x="141.4" y="170.2">2</text>
</g>
<g font-size="1.6">
<text x="183.9" y="63.2">VSSQ</text>
<text x="191.6" y="63.2">VDDQ</text>
<text x="183.9" y="69.3">VDDQ</text>
<text x="192" y="69.3">VSSQ</text>
<text x="183.9" y="75.4">VSSQ</text>
<text x="191.6" y="75.4">VDDQ</text>
<text x="183.9" y="79.5">VDD</text>
<text x="193.2" y="79.5">VSS</text>
<text x="183.9" y="105.9">VDD</text>
<text x="193.2" y="105.9">VSS</text>
</g>
<g font-size="1.4">
<text x="59.9" y="50.6" transform="rotate(-90 59.9 50.6)">RESET</text>
<text x="61.9" y="50.6" transform="rotate(-90 61.9 50.6)">D5</text>
<text x="66" y="50.6" transform="rotate(-90 66 50.6)">D4</text>
<text x="68" y="50.6" transform="rotate(-90 68 50.6)">D6</text>
<text x="70.1" y="50.6" transform="rotate(-90 70.1 50.6)">D3</text>
<text x="72.1" y="50.6" transform="rotate(-90 72.1 50.6)">D7</text>
<text x="74.1" y="50.6" transform="rotate(-90 74.1 50.6)">D1</text>
<text x="76.2" y="50.6" transform="rotate(-90 76.2 50.6)">D8</text>
<text x="78.2" y="50.6" transform="rotate(-90 78.2 50.6)">D0</text>
<text x="80.2" y="50.6" transform="rotate(-90 80.2 50.6)">DQ0</text>
<text x="82.3" y="50.6" transform="rotate(-90 82.3 50.6)">DQ1</text>
<text x="84.3" y="50.6" transform="rotate(-90 84.3 50.6)">DQ2</text>
<text x="86.3" y="50.6" transform="rotate(-90 86.3 50.6)">DQ3</text>
<text x="88.3" y="50.6" transform="rotate(-90 88.3 50.6)">DQ4</text>
<text x="90.4" y="50.6" transform="rotate(-90 90.4 50.6)">DQ5</text>
<text x="94.4" y="50.6" transform="rotate(-90 94.4 50.6)">DQ6</text>
<text x="96.5" y="50.6" transform="rotate(-90 96.5 50.6)">DQ7</text>
<text x="98.5" y="50.6" transform="rotate(-90 98.5 50.6)">LDQM</text>
<text x="102.6" y="50.6" transform="rotate(-90 102.6 50.6)">TDO</text>
<text x="104.6" y="50.6" transform="rotate(-90 104.6 50.6)">MEM_WE</text>
<text x="106.6" y="50.6" transform="rotate(-90 106.6 50.6)">CAS</text>
<text x="108.6" y="50.6" transform="rotate(-90 108.6 50.6)">RAS</text>
<text x="110.7" y="50.6" transform="rotate(-90 110.7 50.6)">MEM_CS</text>
<text x="112.7" y="50.6" transform="rotate(-90 112.7 50.6)">BA0</text>
<text x="114.7" y="50.6" transform="rotate(-90 114.7 50.6)">BA1</text>
<text x="116.8" y="50.6" transform="rotate(-90 116.8 50.6)">A_MEM10</text>
<text x="120.8" y="50.6" transform="rotate(-90 120.8 50.6)">A_MEM0</text>
<text x="122.8" y="50.6" transform="rotate(-90 122.8 50.6)">A_MEM1</text>
<text x="124.9" y="50.6" transform="rotate(-90 124.9 50.6)">A_MEM2</text>
<text x="126.9" y="50.6" transform="rotate(-90 126.9 50.6)">A_MEM3</text>
<text x="185.9" y="50.7">IC6</text>
<text x="33.9" y="74">DQ15</text>
<text x="33.9" y="76">DQ14</text>
<text x="147.3" y="73">AS_SOCKET</text>
<text x="147.3" y="75">AS_CPU</text>
<text x="147.3" y="77">UDS</text>
<text x="33.9" y="78.1">DQ13</text>
<text x="33.9" y="80.1">DQ12</text>
<text x="34" y="82.1">DQ11</text>
<text x="147.3" y="81.1">DTACK</text>
<text x="147.3" y="79.1">BGACK</text>
<text x="147.3" y="83.1">R/W</text>
<text x="153.2" y="82.1">LDQM</text>
<text x="222.5" y="83.1">UDQM</text>
<text x="33.9" y="84.2">DQ10</text>
<text x="34.6" y="88.2">DQ9</text>
<text x="147.3" y="85.2">LDS</text>
<text x="150.9" y="84.2">MEM_WE</text>
<text x="154.4" y="86.2">CAS</text>
<text x="154.4" y="88.2">RAS</text>
<text x="222.5" y="85.2">CLK_MEM</text>
<text x="222.5" y="87.2">CKE</text>
<text x="30.6" y="94.3">CLK_MEM</text>
<text x="33.1" y="92.3">UDQM</text>
<text x="34.6" y="90.3">DQ8</text>
<text x="147.3" y="95.3">A21</text>
<text x="147.3" y="91.3">A23</text>
<text x="147.3" y="93.3">A22</text>
<text x="151.3" y="90.3">MEM_CS</text>
<text x="154.7" y="92.3">BA0</text>
<text x="154.7" y="94.3">BA1</text>
<text x="31.1" y="98.4">A_MEM11</text>
<text x="31.7" y="100.4">A_MEM9</text>
<text x="34.6" y="96.4">CKE</text>
<text x="147.3" y="97.4">A20</text>
<text x="31.7" y="102.4">A_MEM8</text>
<text x="31.7" y="104.5">A_MEM7</text>
<text x="147.3" y="105.5">A19</text>
<text x="185.9" y="107.5">AS4C4M16S-6TCN</text>
<text x="31.7" y="108.5">A_MEM6</text>
<text x="31.7" y="110.6">A_MEM5</text>
<text x="31.7" y="112.6">A_MEM4</text>
<text x="29.8" y="116.7">C_IDE_CS1</text>
<text x="29.8" y="114.6">C_IDE_CS0</text>
<text x="30.8" y="118.7">C_IDE_A0</text>
<text x="30.8" y="122.8">C_IDE_A1</text>
<text x="30.8" y="120.7">C_IDE_A2</text>
<text x="31.5" y="124.8">C_IDE_R</text>
<text x="147.3" y="121.8">A18</text>
<text x="214.3" y="125.8">CLK_EXT</text>
<text x="31.1" y="126.8">C_IDE_W</text>
<text x="31.2" y="130.9">CLK_EXT</text>
<text x="147.3" y="129.9">A17</text>
<text x="147.3" y="131.9">AUTO_BOOT_OFF</text>
<text x="30.6" y="137">IDE_WAIT</text>
<text x="31.7" y="132.9">IDE_IRQ</text>
<text x="34.8" y="135">CLK</text>
<text x="147.3" y="136">A16</text>
<text x="147.3" y="133.9">MEM_OFF</text>
<text x="31" y="139">ROM_WE</text>
<text x="31.3" y="141.1">ROM_OE</text>
<text x="147.3" y="140">A15</text>
<text x="147.3" y="138">BERR</text>
<text x="62.9" y="164.1" transform="rotate(-90 62.9 164.1)">D2</text>
<text x="65" y="164.1" transform="rotate(-90 65 164.1)">D9</text>
<text x="67" y="164.9" transform="rotate(-90 67 164.9)">D10</text>
<text x="71.1" y="164.8" transform="rotate(-90 71.1 164.8)">D11</text>
<text x="73.1" y="164.9" transform="rotate(-90 73.1 164.9)">D12</text>
<text x="75.1" y="164.9" transform="rotate(-90 75.1 164.9)">D13</text>
<text x="77.2" y="164.9" transform="rotate(-90 77.2 164.9)">D14</text>
<text x="81.2" y="164.9" transform="rotate(-90 81.2 164.9)">D15</text>
<text x="83.3" y="164" transform="rotate(-90 83.3 164)">A5</text>
<text x="85.3" y="164" transform="rotate(-90 85.3 164)">A4</text>
<text x="87.3" y="164" transform="rotate(-90 87.3 164)">A6</text>
<text x="89.4" y="164" transform="rotate(-90 89.4 164)">A3</text>
<text x="91.4" y="164" transform="rotate(-90 91.4 164)">A7</text>
<text x="93.4" y="164" transform="rotate(-90 93.4 164)">A2</text>
<text x="97.5" y="164" transform="rotate(-90 97.5 164)">A8</text>
<text x="99.5" y="164" transform="rotate(-90 99.5 164)">A1</text>
<text x="101.6" y="164" transform="rotate(-90 101.6 164)">A9</text>
<text x="103.6" y="164.8" transform="rotate(-90 103.6 164.8)">A10</text>
<text x="105.6" y="164.7" transform="rotate(-90 105.6 164.7)">A11</text>
<text x="107.6" y="164.8" transform="rotate(-90 107.6 164.8)">A12</text>
<text x="111.7" y="164.7" transform="rotate(-90 111.7 164.7)">TDI</text>
<text x="113.7" y="164.8" transform="rotate(-90 113.7 164.8)">A13</text>
<text x="115.7" y="165.4" transform="rotate(-90 115.7 165.4)">TMS</text>
<text x="117.8" y="164.8" transform="rotate(-90 117.8 164.8)">A14</text>
<text x="119.8" y="165.3" transform="rotate(-90 119.8 165.3)">TCK</text>
<text x="123.9" y="168.2" transform="rotate(-90 123.9 168.2)">ROM_B1</text>
<text x="125.9" y="168.2" transform="rotate(-90 125.9 168.2)">ROM_B2</text>
<text x="127.9" y="168.2" transform="rotate(-90 127.9 168.2)">ROM_B3</text>
</g>
</svg>
